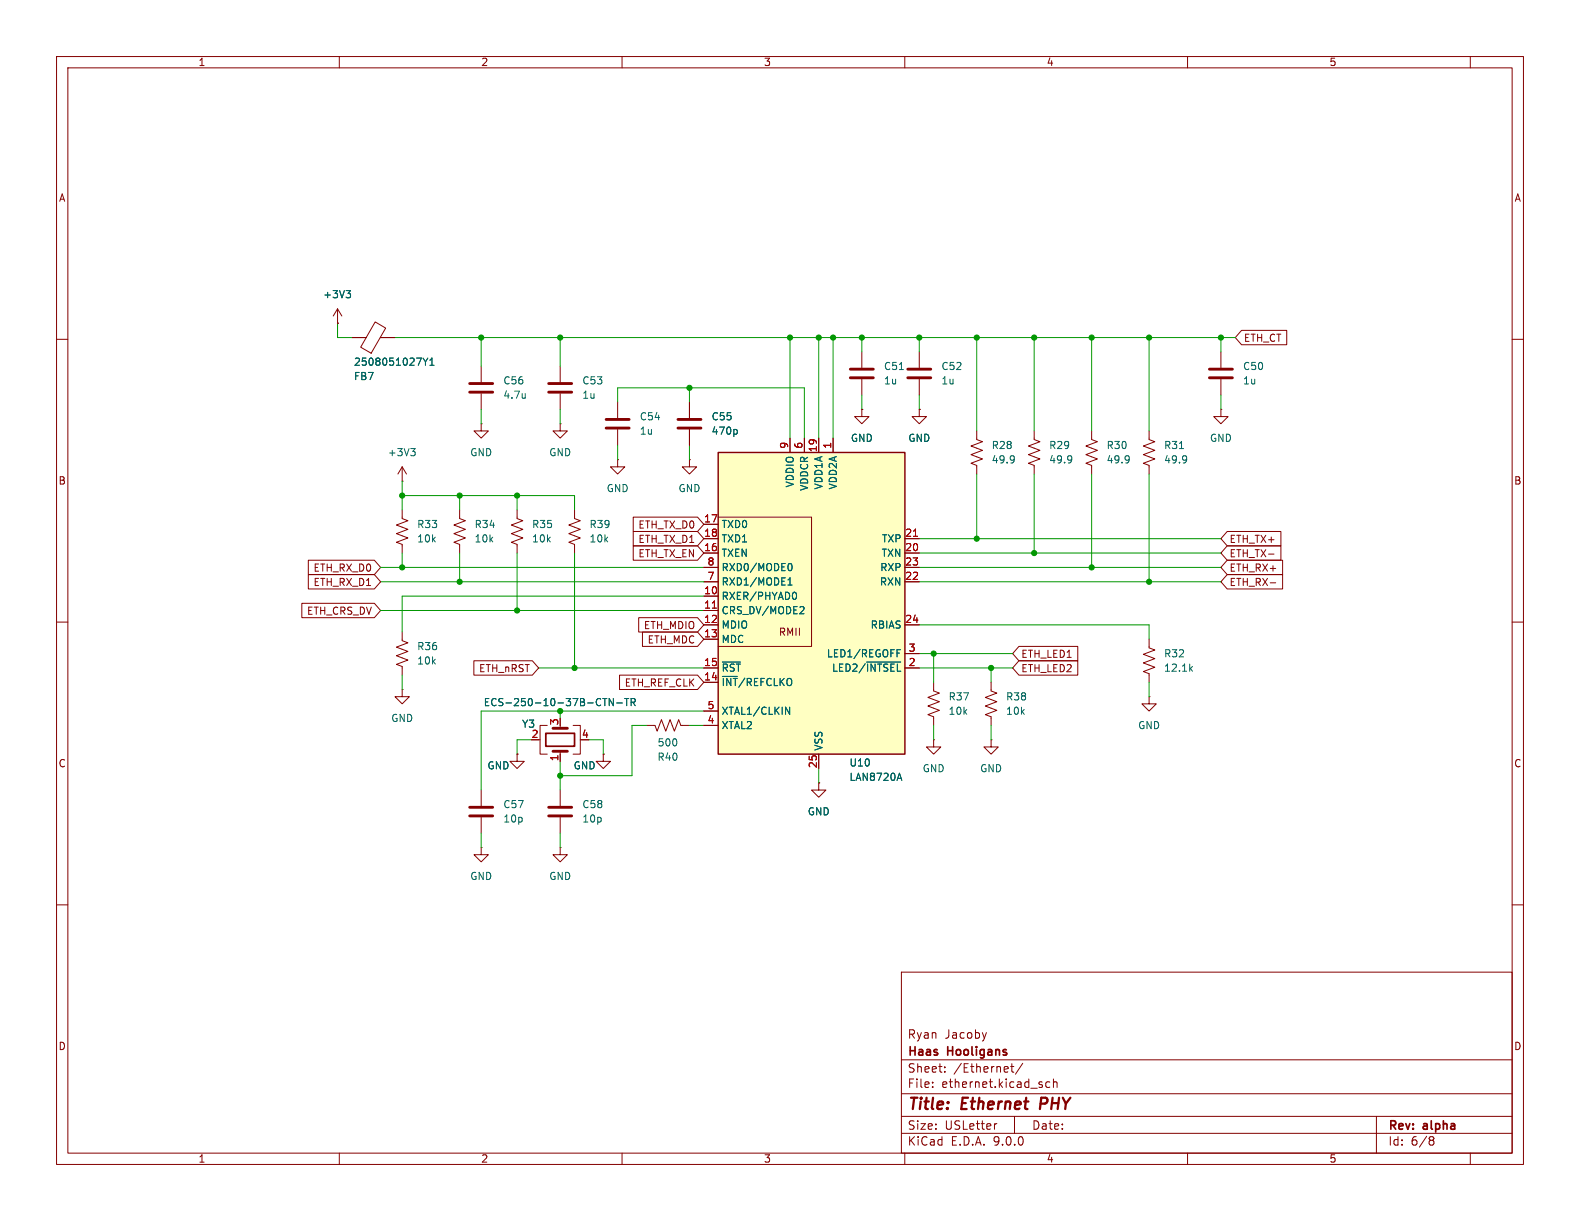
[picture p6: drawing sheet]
<svg xmlns="http://www.w3.org/2000/svg" width="279mm" height="216mm" viewBox="0 0 279 216" stroke-linecap="round" stroke-linejoin="round" font-family="sans-serif">
<g fill="none" stroke="#840000" stroke-width=".18">
<path d="M10 10h259.4v195.9h-259.4zM12 12h255.4v191.9h-255.4zM60 10v2M110 10v2M160 10v2M210 10v2M260 10v2M10 60h2M99.1 74.9v1.3h1.2l-1.2 1.3-1.3-1.3h1.3M99.1 74.9h.1M99.1 64.8v2.8M99.1 69.6v2.8"/>
<path d="M152.4 72.4v1.3h1.3l-1.3 1.2-1.3-1.2h1.3M152.4 72.4h.1M162.6 72.4v1.3h1.2l-1.2 1.2-1.3-1.2h1.3M162.6 72.4h.1M162.6 62.2v2.8M162.6 67.1v2.8M193 76.2v1.5l1.1 .4-2.1 .8 2.1 .7-2.1 .8 2.1 .8-2.1 .7 1 .4v1.5M203.2 76.2v1.5l1 .4-2 .8 2 .7-2 .8 2 .8-2 .7 1 .4v1.5M215.9 72.4v1.3h1.3l-1.3 1.2-1.3-1.2h1.3M215.9 72.4h.1M215.9 62.2v2.8M215.9 67.1v2.8"/>
<path d="M267.4 60h2M81.3 90.2v1.5l1 .4-2 .7 2 .8-2 .8 2 .7-2 .8 1 .4v1.5M101.6 90.2v1.5l1 .4-2 .7 2 .8-2 .8 2 .7-2 .8 1 .4v1.5M109.2 81.3v1.3h1.3l-1.3 1.2-1.3-1.2h1.3M109.2 81.3h.1M121.9 81.3v1.3h1.3l-1.3 1.2-1.3-1.2h1.3M121.9 81.3h.1M10 110h2M203.2 113v1.6l1 .3-2 .8 2 .8-2 .7 2 .8-2 .7 1 .4v1.6M267.4 110h2M85.1 139.7v2.8M114.3 128.3h1.5l.4 1 .8-2 .7 2 .8-2 .8 2 .7-2 .4 1h1.5"/>
<path d="M144.8 138.4v1.3h1.2l-1.2 1.3-1.3-1.3h1.3M144.8 138.4h.1M165.1 130.8v1.3h1.3l-1.3 1.3-1.3-1.3h1.3M165.1 130.8h.1M165.1 120.7v1.5l1 .4-2 .7 2 .8-2 .7 2 .8-2 .8 1 .3v1.6M175.3 120.7v1.5l1 .4-2.1 .7 2.1 .8-2.1 .7 2.1 .8-2.1 .8 1.1 .3v1.6M175.3 130.8v1.3h1.2l-1.2 1.3-1.3-1.3h1.3M175.3 130.8h.1M203.2 123.2v1.3h1.3l-1.3 1.2-1.3-1.2h1.3M203.2 123.2h.1M85.1 149.9v1.2h1.3l-1.3 1.3-1.3-1.3h1.3M85.1 149.9h.1"/>
<path d="M85.1 144.5v2.8M99.1 149.9v1.2h1.2l-1.2 1.3-1.3-1.3h1.3M99.1 149.9h.1M10 160h2M159.4 171.9h108v32h-108zM267.4 160h2M159.4 197.4h108M159.4 193.4h108M159.4 187.4h108M164.9 192.1v.2M164.9 191.4v.1M167.1 189.4v.2"/>
<path d="M167.1 188.7v.1M174.4 182.6l-.3 1M176.3 198.7l-.3 .1M178.7 188.6h.6M178.9 188.1v1.3l.4 .2M179.4 197.4v3M180.9 188l-1.3 1.9M185.6 191.4l-.4-.1-.3 .3v.4l.2 .2h.5M186.3 191.4l.2-.1 .4 .1v.9M186.3 190.8v1.5M243.4 197.4v6.5M60 203.9v2"/>
<path d="M110 203.9v2M159.4 200.4h108M160 203.9v2M210 203.9v2M253 201.6h.3M253.3 201.6l.2 .2 .1 .4-.2 .2-.4 .1M253.6 201.3l-.3 .3M260 203.9v2"/>
</g>
<path d="M184.1 194.1l-.2 2" fill="none" stroke="#840000" stroke-width=".4"/>
<path d="M97 67.8h4.1M97 69.3h4.1M160.5 65.3h4.1M160.5 66.8h4.1M213.9 65.3h4M213.9 66.8h4M83.1 142.7h4M83.1 144.3h4" fill="none" stroke="#840000" stroke-width=".51"/>
<path d="M208.6 79.3h.7M199.6 80.6v.1a1.07 1.07 0 0 1-.1 1M199.7 81.1l-.1 .2M209.7 80.6l.1 .1a1.07 1.07 0 0 1-.1 1M209.8 81.1l-.1 .2M210.5 118.2l.4 .5M210.9 117.8l-.5 .5" fill="none" stroke="#006464" stroke-width=".18"/>
<path d="M127 80h33v53.4h-33z" fill="#ffffc2"/>
<path d="M127 80h33v53.4h-33z" fill="none" stroke="#840000" stroke-width=".25"/>
<g fill="none" stroke="#840000" stroke-width=".18">
<path d="M59.7 57.2h.1M59.7 54.6l-.8 1.3M59.7 54.6l.8 1.3M59.7 54.6v2.6M62.2 59.7h2.6M66.3 56.9l1.9 1.1-2.6 4.5-1.8-1.1zM67.3 59.7h2.5M219.6 58.4h7.9v2.6h-7.9l-1.2-1.3zM85.1 74.9v1.3h1.3l-1.3 1.3-1.3-1.3h1.3M85.1 74.9h.1M85.1 64.8v2.8M85.1 69.6v2.8"/>
<path d="M109.2 71.1v2.8M109.2 75.9v2.8M121.9 71.1v2.8M121.9 75.9v2.8M139.7 77.5v2.5M142.2 77.5v2.5M144.8 77.5v2.5M147.3 77.5v2.5M152.4 72.4h.1M152.4 62.2v2.8M152.4 67.1v2.8M162.6 72.4h.1"/>
<path d="M172.7 76.2v1.5l1 .4-2 .8 2 .7-2 .8 2 .8-2 .7 1 .4v1.5M182.9 76.2v1.5l1 .4-2 .8 2 .7-2 .8 2 .8-2 .7 1 .4v1.5M54.5 99.1h11.7l1.1 1.2-1.1 1.3h-11.7zM71.1 85.1h.1M71.1 90.2v1.5l1 .4-2 .7 2 .8-2 .8 2 .7-2 .8 1 .4v1.5M71.1 82.6l-.7 1.2M71.1 82.6l.8 1.2M71.1 82.6v2.5M91.4 90.2v1.5l1.1 .4-2.1 .7 2.1 .8-2.1 .8 2.1 .7-2.1 .8 1 .4v1.5M112 91.4h11.3l1.2 1.3-1.2 1.3h-11.3zM112 94h11.3l1.2 1.3-1.2 1.2h-11.3zM112 96.5h11.3l1.2 1.3-1.2 1.3h-11.3z"/>
<path d="M124.5 92.7h2.5M124.5 95.3h2.5M124.5 97.8h2.5M127 91.4h16.5v22.9h-16.5M160 95.3h2.6M160 97.8h2.6M217 99.1h9.8v2.5h-9.8l-1.1-1.3zM217 96.5h9.5v2.6h-9.5l-1.1-1.3zM217 94h9.5v2.5h-9.5l-1.1-1.2zM224.3 98h1M53.4 106.7h12.8l1.1 1.3-1.1 1.2h-12.8zM54.5 101.6h11.7l1.1 1.3-1.1 1.2h-11.7z"/>
<path d="M71.1 111.8v1.5l1 .4-2 .7 2 .8-2 .8 2 .7-2 .8 1 .4v1.5M83.8 116.8h10.3l1.1 1.3-1.1 1.3h-10.3zM109.6 119.4h13.7l1.2 1.3-1.2 1.2h-13.7zM112.9 109.2h10.4l1.2 1.3-1.2 1.3h-10.4zM113.6 111.8h9.7l1.2 1.2-1.2 1.3h-9.7zM124.5 100.3h2.5M124.5 102.9h2.5M124.5 105.4h2.5M124.5 108h2.5M124.5 110.5h2.5M124.5 113h2.5M124.5 118.1h2.5"/>
<path d="M160 100.3h2.6M160 102.9h2.6M160 110.5h2.6M160 118.1h2.6M160 115.6h2.6M180.2 116.8h10.4v2.6h-10.4l-1.1-1.3zM180.2 114.3h10.4v2.5h-10.4l-1.1-1.2zM217 101.6h9.8v2.5h-9.8l-1.1-1.2zM224.6 103.1h1M71.1 121.9v1.3h1.3l-1.3 1.3-1.3-1.3h1.3M71.1 121.9h.1M91.4 133.4v1.2h1.3l-1.3 1.3-1.2-1.3h1.2"/>
<path d="M91.4 133.4h.1M95.2 130.8h.3M96.8 128.3h-1.3v5.1h1.3M99.1 132.8v1.8M99.1 139.7v2.8M101.3 128.3h1.3v5.1h-1.3M106.7 133.4v1.2h-1.3l1.3 1.3 1.2-1.3h-1.2M106.7 133.4h.1M124.5 120.7h2.5M124.5 125.7h2.5M124.5 128.3h2.5M144.8 138.4h.1"/>
<path d="M144.8 133.4v2.5M99.1 144.5v2.8"/>
</g>
<g fill="none" stroke="#006464" stroke-width=".18">
<path d="M61.2 51.4h.8l-.4 .5M61.7 51.9l.3 .2v.3l-.3 .2M72.6 79.3h.8l-.4 .5M73.2 79.8l.2 .2v.3l-.2 .3M74.8 63.3l.4 .7M75.2 64v.6M75.7 63.3l-.5 .7M76 64.6h.7M76 63.7l.4-.4v1.3M92.9 69.6v.8M92.9 70.3l-.1 .1M130.1 75.9l.3 .3v.3l-.3 .3"/>
<path d="M159 65.3h.8M139.5 99.7l.1-.1a.68 .68 0 0 1 .5 .7 .68 .68 0 0 1-.5 .6l-.1-.1M179.2 80.6l.1 .1a1.07 1.07 0 0 1-.1 1M179.4 81.1l-.2 .2M189.4 80.6l.1 .1a1.07 1.07 0 0 1-.2 1M189.5 81.1l-.1 .2M127.7 117.1h3.2M139.3 103.4h.8M139.3 102.5l.4-.3v1.2M140.4 104.7a.68 .68 0 0 1 .5 .7 .68 .68 0 0 1-.5 .6M141.9 107.3l.3 .2-.1 .3-.7 .7h.8M153.2 117.1h6.1"/>
<path d="M158.6 115.5h.4M158.6 114.9h.6M106.6 123.5h.7M107 123.5v1.3M108.5 123.5v1.3l-.8-1.3v1.3M109.1 124.3h.9M110.5 123.5h.7M110.8 123.5v1.3M111.6 124.2l.6-.1 .1-.2v-.3l-.7-.1v1.3M111.9 124.2l.4 .6M138.9 125l.7 1.3v-1.3M158.8 137.6h.6"/>
<path d="M159.1 136.7l.4 1.3"/>
</g>
<path d="M161.5 94.8h.8M126 107.5h.7" fill="none" stroke="#a90000" stroke-width=".18"/>
<path d="M83.1 67.8h4M83.1 69.3h4M107.2 74.2h4.1M107.2 75.7h4.1M119.9 74.2h4.1M119.9 75.7h4.1M150.4 65.3h4M150.4 66.8h4M97.8 132.8h2.5M97.8 128.8h2.5M97 142.7h4.1M97 144.3h4.1" fill="none" stroke="#840000" stroke-width=".51"/>
<path d="M96.5 129.7h5.1v2.3h-5.1z" fill="none" stroke="#840000" stroke-width=".3"/>
<g fill="none" stroke="#009600" stroke-width=".18">
<path d="M59.7 57.2v2.5h2.5M69.8 59.7h148.6M85.1 59.7v5.1M99.1 59.7v5.1M139.7 59.7v17.8M144.8 59.7v17.8M147.3 59.7v17.8M152.4 59.7v2.5M162.6 59.7v2.5M172.7 59.7v16.5M182.9 59.7v16.5M193 59.7v16.5"/>
<path d="M203.2 59.7v16.5M215.9 59.7v2.5M85.1 72.4v2.5M99.1 72.4v2.5M109.2 71.1v-2.5h33v8.9M109.2 78.7v2.6M121.9 68.6v2.5M121.9 78.7v2.6M152.4 69.9v2.5M162.6 69.9v2.5M215.9 69.9v2.5M71.1 85.1v5.1"/>
<path d="M71.1 97.8v2.5M71.1 87.6h30.5v2.6M81.3 87.6v2.6M81.3 97.8v5.1M91.4 87.6v2.6M91.4 97.8v10.2M101.6 97.8v20.3M162.6 95.3h53.3M162.6 97.8h53.3M172.7 83.8v11.5M182.9 83.8v14M193 83.8v16.5"/>
<path d="M203.2 83.8v19.1M67.3 102.9h57.2M67.3 100.3h57.2M67.3 108h57.2M71.1 119.4v2.5M95.2 118.1h29.3M124.5 105.4h-53.4v6.4M162.6 115.6h16.5M162.6 102.9h53.3M162.6 110.5h40.6v2.5M162.6 100.3h53.3M162.6 118.1h16.5"/>
<path d="M165.1 115.6v5.1M175.3 118.1v2.6M94 130.8h-2.6v2.6M99.1 125.7v1.3M99.1 134.6v5.1M104.1 130.8h2.6v2.6M114.3 128.3h-2.5v8.9h-12.7M121.9 128.3h2.6M124.5 125.7h-39.4v14M144.8 135.9v2.5M165.1 128.3v2.5M175.3 128.3v2.5"/>
<path d="M203.2 120.7v2.5M85.1 147.3v2.6M99.1 147.3v2.6"/>
</g>
<g fill="#009600" stroke="#009600" stroke-width=".18">
<circle cx="147.3" cy="59.7" r=".46"/>
<circle cx="144.8" cy="59.7" r=".46"/>
<circle cx="152.4" cy="59.7" r=".46"/>
<circle cx="85.1" cy="59.7" r=".46"/>
<circle cx="121.9" cy="68.6" r=".46"/>
<circle cx="139.7" cy="59.7" r=".46"/>
<circle cx="99.1" cy="59.7" r=".46"/>
<circle cx="203.2" cy="59.7" r=".46"/>
<circle cx="193" cy="59.7" r=".46"/>
<circle cx="182.9" cy="59.7" r=".46"/>
<circle cx="172.7" cy="59.7" r=".46"/>
<circle cx="162.6" cy="59.7" r=".46"/>
<circle cx="215.9" cy="59.7" r=".46"/>
<circle cx="193" cy="100.3" r=".46"/>
<circle cx="99.1" cy="125.7" r=".46"/>
<circle cx="91.4" cy="108" r=".46"/>
<circle cx="99.1" cy="137.2" r=".46"/>
<circle cx="182.9" cy="97.8" r=".46"/>
<circle cx="172.7" cy="95.3" r=".46"/>
<circle cx="165.1" cy="115.6" r=".46"/>
<circle cx="203.2" cy="102.9" r=".46"/>
<circle cx="175.3" cy="118.1" r=".46"/>
<circle cx="81.3" cy="87.6" r=".46"/>
<circle cx="71.1" cy="87.6" r=".46"/>
<circle cx="101.6" cy="118.1" r=".46"/>
<circle cx="81.3" cy="102.9" r=".46"/>
<circle cx="71.1" cy="100.3" r=".46"/>
<circle cx="91.4" cy="87.6" r=".46"/>
</g>
<g font-size="2.8" fill="#840000">
<text x="160.4" y="196.8">Title:</text>
<text x="170.1" y="196.8">Ethernet</text>
<text x="184.8" y="196.8">PHY</text>
</g>
<g font-size="2.1" fill="#840000">
<text x="160.4" y="183.9">Ryan</text>
<text x="167.1" y="183.9">Jacoby</text>
<text x="160.4" y="189.9">Sheet:</text>
<text x="160.4" y="187.1">Haas</text>
<text x="167.6" y="187.1">Hooligans</text>
<text x="168.6" y="189.9">/Ethernet/</text>
<text x="160.4" y="192.6">File:</text>
<text x="166.5" y="192.6">ethernet.kicad_sch</text>
<text x="160.4" y="202.8">KiCad</text>
<text x="160.4" y="200">Size:</text>
<text x="167.1" y="200">USLetter</text>
<text x="168.1" y="202.8">E.D.A.</text>
<text x="175.7" y="202.8">9.0.0</text>
<text x="182.4" y="200">Date:</text>
<text x="245.4" y="200.2">Rev:</text>
<text x="245.4" y="202.8">Id:</text>
<text x="249.5" y="202.8">6/8</text>
<text x="251.8" y="200.2">alpha</text>
</g>
<g font-size="1.8" fill="#840000">
<text x="35" y="11.9">1</text>
<text x="85" y="11.9">2</text>
<text x="135" y="11.9">3</text>
<text x="185" y="11.9">4</text>
<text x="235" y="11.9">5</text>
<text x="10.3" y="35.9">A</text>
<text x="267.7" y="35.9">A</text>
<text x="219.9" y="60.6">ETH_CT</text>
<text x="10.3" y="85.9">B</text>
<text x="267.7" y="85.9">B</text>
<text x="112.8" y="93.7">ETH_TX_D0</text>
<text x="55.3" y="101.3">ETH_RX_D0</text>
<text x="112.8" y="96.2">ETH_TX_D1</text>
<text x="112.8" y="98.7">ETH_TX_EN</text>
<text x="217.3" y="101.3">ETH_RX+</text>
<text x="217.3" y="98.7">ETH_TX-</text>
<text x="217.3" y="96.2">ETH_TX+</text>
<text x="55.3" y="103.8">ETH_RX_D1</text>
<text x="217.3" y="103.8">ETH_RX-</text>
<text x="54.2" y="108.9">ETH_CRS_DV</text>
<text x="113.8" y="111.4">ETH_MDIO</text>
<text x="114.4" y="114">ETH_MDC</text>
<text x="137.6" y="112.6">RMII</text>
<text x="84.6" y="119.1">ETH_nRST</text>
<text x="180.5" y="119.1">ETH_LED2</text>
<text x="180.5" y="116.5">ETH_LED1</text>
<text x="110.4" y="121.6">ETH_REF_CLK</text>
<text x="10.3" y="135.9">C</text>
<text x="267.7" y="135.9">C</text>
<text x="10.3" y="185.9">D</text>
<text x="267.7" y="185.9">D</text>
<text x="35" y="205.8">1</text>
<text x="85" y="205.8">2</text>
<text x="135" y="205.8">3</text>
<text x="185" y="205.8">4</text>
<text x="235" y="205.8">5</text>
</g>
<g font-size="1.8" fill="#006464">
<text x="57" y="52.9">+3V3</text>
<text x="62.5" y="64.9">2508051027Y1</text>
<text x="156.2" y="65.6">C51</text>
<text x="166.4" y="65.6">C52</text>
<text x="219.7" y="65.6">C50</text>
<text x="62.5" y="67.4">FB7</text>
<text x="88.9" y="68.2">C56</text>
<text x="88.9" y="70.7">4.7u</text>
<text x="102.9" y="70.7">1u</text>
<text x="102.9" y="68.2">C53</text>
<text x="156.2" y="68.2">1u</text>
<text x="166.4" y="68.2">1u</text>
<text x="219.7" y="68.2">1u</text>
<text x="113" y="77.1">1u</text>
<text x="113" y="74.5">C54</text>
<text x="125.7" y="77.1">470p</text>
<text x="125.7" y="74.5">C55</text>
<text x="68.5" y="80.9">+3V3</text>
<text x="83.1" y="80.9">GND</text>
<text x="97" y="80.9">GND</text>
<text x="150.4" y="78.3">GND</text>
<text x="160.5" y="78.3">GND</text>
<text x="175.3" y="82.1">49.9</text>
<text x="175.3" y="79.6">R28</text>
<text x="185.4" y="82.1">49.9</text>
<text x="185.4" y="79.6">R29</text>
<text x="195.6" y="82.1">49.9</text>
<text x="195.6" y="79.6">R30</text>
<text x="205.7" y="82.1">49.9</text>
<text x="205.7" y="79.6">R31</text>
<text x="213.9" y="78.3">GND</text>
<text x="107.2" y="87.2">GND</text>
<text x="119.9" y="87.2">GND</text>
<text x="140.6" y="86.3" transform="rotate(-90 140.6 86.3)">VDDIO</text>
<text x="143.1" y="86.9" transform="rotate(-90 143.1 86.9)">VDDCR</text>
<text x="145.6" y="86.6" transform="rotate(-90 145.6 86.6)">VDD1A</text>
<text x="148.2" y="86.6" transform="rotate(-90 148.2 86.6)">VDD2A</text>
<text x="73.7" y="93.6">R33</text>
<text x="83.8" y="93.6">R34</text>
<text x="94" y="93.6">R35</text>
<text x="104.1" y="93.6">R39</text>
<text x="127.5" y="93.6">TXD0</text>
<text x="73.7" y="96.1">10k</text>
<text x="83.8" y="96.1">10k</text>
<text x="94" y="96.1">10k</text>
<text x="104.1" y="96.1">10k</text>
<text x="127.5" y="96.1">TXD1</text>
<text x="127.5" y="98.7">TXEN</text>
<text x="127.5" y="101.2">RXD0/MODE0</text>
<text x="155.6" y="101.2">RXP</text>
<text x="155.8" y="98.7">TXN</text>
<text x="155.9" y="96.1">TXP</text>
<text x="127.5" y="103.7">RXD1/MODE1</text>
<text x="127.5" y="106.3">RXER/PHYAD0</text>
<text x="155.5" y="103.7">RXN</text>
<text x="127.5" y="108.8">CRS_DV/MODE2</text>
<text x="127.5" y="111.4">MDIO</text>
<text x="127.5" y="113.9">MDC</text>
<text x="153.9" y="111.4">RBIAS</text>
<text x="73.7" y="117.7">10k</text>
<text x="73.7" y="115.2">R36</text>
<text x="127.5" y="119">~{RST}</text>
<text x="146.1" y="116.4">LED1/REGOFF</text>
<text x="147" y="119">LED2/~{INTSEL}</text>
<text x="205.7" y="116.4">R32</text>
<text x="205.7" y="119">12.1k</text>
<text x="85.4" y="125.1">ECS-250-10-37B-CTN-TR</text>
<text x="127.5" y="121.5">~{INT}/REFCLKO</text>
<text x="167.6" y="124.1">R37</text>
<text x="177.8" y="124.1">R38</text>
<text x="69.1" y="127.9">GND</text>
<text x="92.2" y="128.9">Y3</text>
<text x="127.5" y="126.6">XTAL1/CLKIN</text>
<text x="127.5" y="129.1">XTAL2</text>
<text x="167.6" y="126.6">10k</text>
<text x="177.8" y="126.6">10k</text>
<text x="201.2" y="129.1">GND</text>
<text x="86.1" y="136.2">GND</text>
<text x="101.3" y="136.2">GND</text>
<text x="116.2" y="134.7">R40</text>
<text x="116.2" y="132.2">500</text>
<text x="145.6" y="132.8" transform="rotate(-90 145.6 132.8)">VSS</text>
<text x="150.1" y="135.7">U10</text>
<text x="163.1" y="136.8">GND</text>
<text x="173.2" y="136.8">GND</text>
<text x="88.9" y="143.1">C57</text>
<text x="102.9" y="143.1">C58</text>
<text x="150.1" y="138.3">LAN8720A</text>
<text x="88.9" y="145.6">10p</text>
<text x="102.9" y="145.6">10p</text>
<text x="142.7" y="144.4">GND</text>
<text x="83.1" y="155.8">GND</text>
<text x="97" y="155.8">GND</text>
</g>
<g font-size="1.8" fill="#a90000">
<text x="139.4" y="79.4" transform="rotate(-90 139.4 79.4)">9</text>
<text x="142" y="79.4" transform="rotate(-90 142 79.4)">6</text>
<text x="144.5" y="80.1" transform="rotate(-90 144.5 80.1)">19</text>
<text x="147.1" y="79.4" transform="rotate(-90 147.1 79.4)">1</text>
<text x="124.4" y="92.5">17</text>
<text x="124.4" y="95">18</text>
<text x="160" y="95">21</text>
<text x="124.4" y="97.5">16</text>
<text x="125" y="100.1">8</text>
<text x="160" y="97.5">20</text>
<text x="160" y="100.1">23</text>
<text x="124.4" y="105.2">10</text>
<text x="124.4" y="107.7">11</text>
<text x="125" y="102.6">7</text>
<text x="160" y="102.6">22</text>
<text x="124.4" y="110.2">12</text>
<text x="124.4" y="112.8">13</text>
<text x="160" y="110.2">24</text>
<text x="124.4" y="117.9">15</text>
<text x="160.6" y="115.3">3</text>
<text x="160.6" y="117.9">2</text>
<text x="124.4" y="120.4">14</text>
<text x="125" y="125.5">5</text>
<text x="93.9" y="130.6">2</text>
<text x="98.8" y="128.3" transform="rotate(-90 98.8 128.3)">3</text>
<text x="102.8" y="130.6">4</text>
<text x="125" y="128">4</text>
<text x="98.8" y="134.7" transform="rotate(-90 98.8 134.7)">1</text>
<text x="144.5" y="135.9" transform="rotate(-90 144.5 135.9)">25</text>
</g>
</svg>
